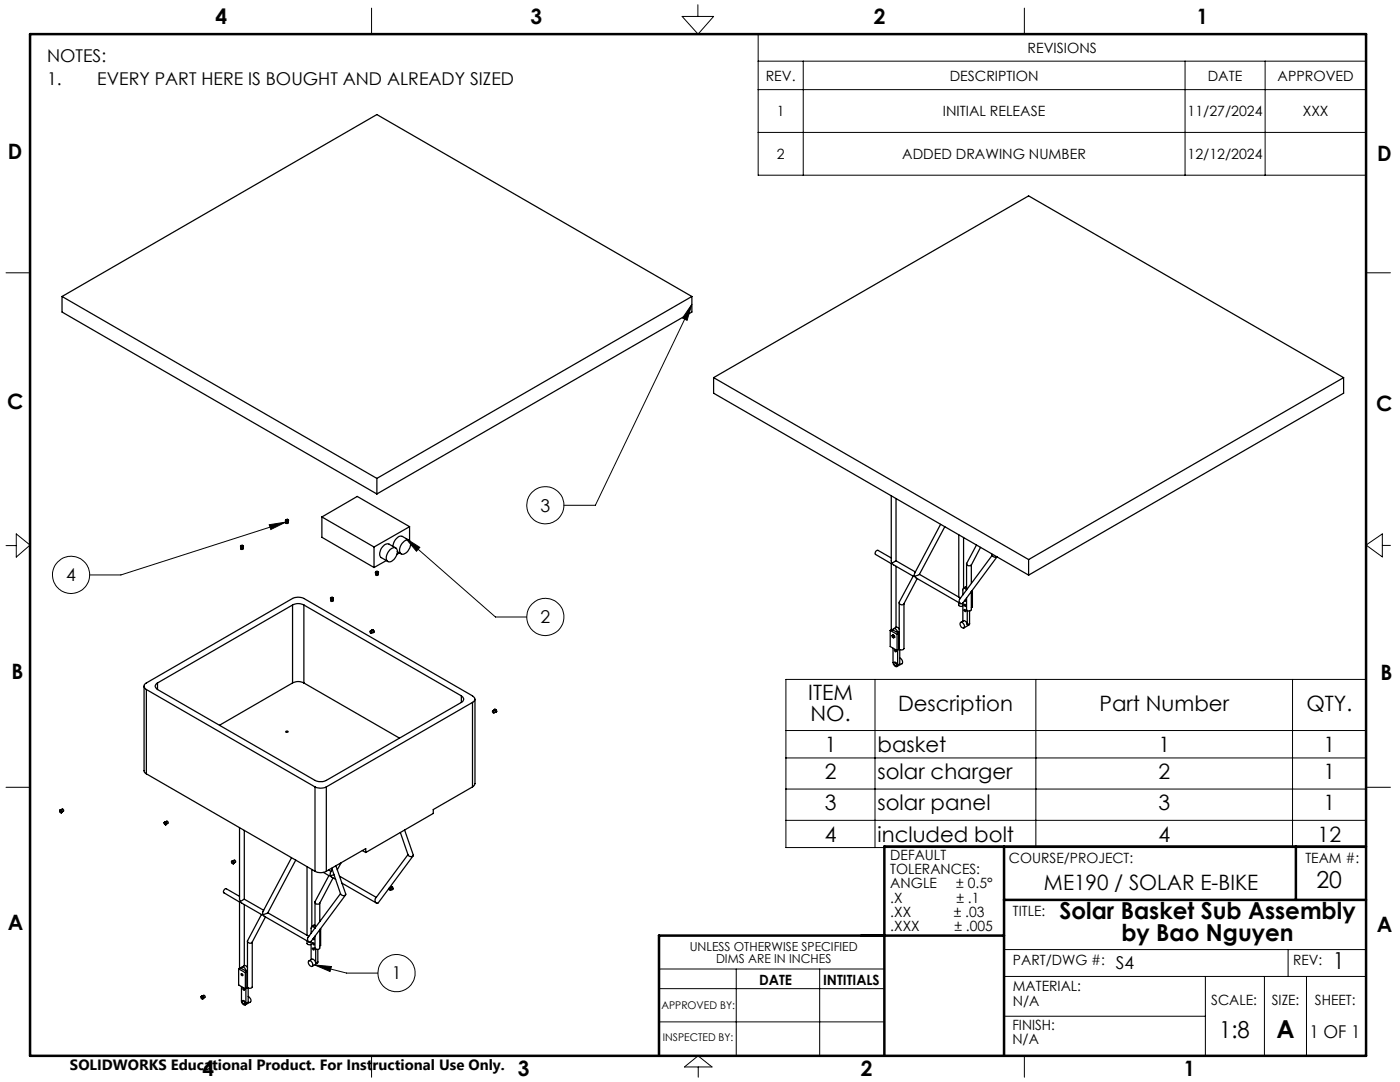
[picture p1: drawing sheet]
<svg xmlns="http://www.w3.org/2000/svg" width="279mm" height="216mm" viewBox="0 0 279 216" stroke-linecap="round" stroke-linejoin="round" font-family="sans-serif">
<g fill="none" stroke="#000" stroke-width=".25">
<path d="M12.4 59.2v3.1l62.8 36.3M12.4 59.2l62.8 36.3M12.4 59.2l62.8-36.3 62.9 36.3M138.1 59.2l-62.9 36.3M138.1 59.2v3.1l-62.9 36.3M142.4 75.4v3.1l62.9 36.3M142.4 75.4l62.9 36.3M142.4 75.4l62.9-36.3 62.8 36.3M268.1 75.4l-62.8 36.3M268.1 75.4v3.1l-62.8 36.3M75.2 95.5v3.1M177.9 98.9v13.1l.1 .4"/>
<path d="M178.8 99.5v12.4M48 109l.3 .1M48.3 109.1v.2M48.5 109.1v.4l-.2 .1-.3-.1v-.3M48.5 109.1h-.2M48.6 108.9l-.1 .3-.2 .1M48.6 108.9h-.6v.3l.3 .1M48.6 108.9l-.1 .2M57 103.9l.2 .1M57 103.9l.2 .2M57.2 104v.1M57.5 103.9v.5l-.1 .1-.4-.1v-.4"/>
<path d="M57.5 103.9l-.3 .1M57.6 103.8l-.2-.2-.4 .1v.2M57.6 103.8l-.1 .1M57.6 103.8l-.1 .3h-.3M64.2 103.2v4l10.4 6M64.2 103.2l10.4 5.9M64.2 103.2l7.1-4.1 10.4 6M66 119.4l.2 .1M66.2 119.5v.2M66.5 119.5v.4l-.2 .1-.3-.1v-.3M66.5 119.5h-.3M66.5 119.3l-.5-.1v.4l.2 .1"/>
<path d="M66.5 119.3v.2M66.5 119.3v.3l-.3 .1M74.6 109.1v4.1M74.9 114.3h.3M74.9 114.3l.3 .2M75 114.4v.4h.1l.4-.1v-.3M75.2 114.3h.3v.1M75.2 114.3v.2M75.5 114.4l-.3 .1M75.5 114.1v.3M75.5 114.1h-.5l-.1 .2M75.5 114.1v.1"/>
<path d="M77.1 111.9l-2.5 1.3M77.9 109.6a.78 .78 0 0 1 1.3 .1 2.07 2.07 0 0 1-1.7 2.4 1.43 1.43 0 0 1 .2-2.2zM79 109.3l-1.4-.7a1.82 1.82 0 0 0-1.8 2.1l.3 .6 1.3 .7M79.3 110.1l.8 .4M79.7 110.3l-.5 .3M80.6 108.1a.77 .77 0 0 1 1.1-.3 .77 .77 0 0 1 .2 1.1 1.75 1.75 0 0 1-1.8 1.6 1.41 1.41 0 0 1 .2-2.1zM81.6 107.8l-1.3-.8a1.79 1.79 0 0 0-1.9 1.8v.2M81.7 105.1l-7.1 4M81.7 105.1v2.8M177.9 111.3l-2.7-1.5a.54 .54 0 0 0-.5 .8l3.2 1.9M177.9 112.5v13.2M178 112.4l.3 .3 3.9 2.3"/>
<path d="M178 112.4l-.1 .1M178.8 111.9l-.8 .5M178.8 113v12.2M178.8 111.9l3.9 2.2M182.2 115h.3M182.2 115l-2.7 5.2a.52 .52 0 0 0 .3 .5 .52 .52 0 0 0 .6-.2l2.7-5.1M182.5 115l.3 .3 8.9 5.1M183.5 114.6l8.2 4.7M187.7 104.6l-5.2 9.8v.6M188.6 105.1l-5.1 9.6-1 .3M191.3 106.7v12.4M192.3 107.2v10.2l.4-.3"/>
<path d="M192.7 119.6v.4l-.2-.2M192.7 117.1h.2M192.7 117.1l-.3 .2M192.7 117.1h.1M192.9 119.3v2.3l.1 .2M192.9 112.5v5.2l-.4-.3h-.3v1.3M193.9 112.7v3.7M194 117.8l.1 .1M194.1 117.9l-.2 .1v3.6a.56 .56 0 0 1-.9 .2M194.1 117.9v3.2l-.2 .1M194.9 108.8l-2 3.6a.52 .52 0 0 0 .4 .5 .52 .52 0 0 0 .6-.2l1.8-3.5M197.9 110.5l.4 .6h.7l-6.9 9.3a.51 .51 0 0 1-.6-.2 .51 .51 0 0 1 0-.6l6.5-8.8"/>
<path d="M205.3 111.7v3.1M28.8 136.9v16.9l.4 .6M29.2 137.6a.69 .69 0 0 1-.5-.7 .69 .69 0 0 1 .5-.6l29.2-16.9a2.67 2.67 0 0 1 2.2 0l33.7 19.5a.69 .69 0 0 1 .5 .6 .69 .69 0 0 1-.5 .7M29.2 137.6l33.7 19.4M29.2 137.6v16.8M31.4 137.6l31.5 18.1a2.67 2.67 0 0 0 2.2 0l27-15.5M31.4 136.3a.69 .69 0 0 0-.4 .6 .69 .69 0 0 0 .4 .7M31.4 136.3v1.3M58.4 120.7a2.37 2.37 0 0 1 2.2 0M58.4 136.3a2.37 2.37 0 0 1 2.2 0M58.4 120.7l-27 15.6M58.4 136.3l-14.6 8.4"/>
<path d="M58.4 120.7v15.6M60.6 120.7l31.5 18.2M60.6 136.3l19.1 11M60.6 120.7v15.6M73.9 125.9l.3-.1 .3 .1v.3l-.4 .2M74.2 125.7h.2M74.2 125.7v.1M74.4 125.7l.1 .3M74.4 126.2h.1M74.5 125.7h-.1M74.5 125.7l.1 .2M74.5 125.7h-.3"/>
<path d="M74.5 126v.2M74.6 125.9l-.1 .1M74.6 125.9l-.1 .3M92.1 138.9a.69 .69 0 0 1 .4 .6 .69 .69 0 0 1-.4 .7M92.1 138.9v1.3M94.8 139.5v16.9l-.5 .6M177.7 125.8l1.3 .8M177.7 125.8v3.2l1.3 .8M178 126.8l.3 .5 .3-.2-.1-.2M178.2 126.8h-.2M178.2 126.8l.2 .1M178.2 125.7a.37 .37 0 0 1 .4-.3 .37 .37 0 0 1 .4 .4l.1 .4"/>
<path d="M178.2 129.4v2.8a.73 .73 0 0 0 .9 .8v-.3M178.2 125.7l-.2-.1-.3 .2M178.2 125.7l.9 .5M178.3 126.7l-.1 .1M178.3 126.7l-.3 .1M178.3 126.7l.2 .2M178.4 126.9v.3M178.5 132.1a.38 .38 0 0 1 .4 .3 .38 .38 0 0 1-.2 .4l-.2-.3zM178.5 126.9h-.1M178.6 129.6l.3 .4a.21 .21 0 0 1-.3 0 .21 .21 0 0 1 0-.4zM178.8 132.2l.2 .3M178.8 125.2h.4l.3 .3"/>
<path d="M178.8 125.2l-.4 .2M179 126.6v3.2M179.1 126.2l.3 .2M179.1 129.8v2.9M179.4 126.4l-.4 .2M179.4 126.4v3.2l-.4 .2M179.5 120.3v9.1a.54 .54 0 0 0 .9 0v-8.9M179.5 126l-.4 .2M179.6 131.3a.79 .79 0 0 1 .4 1.1l-1 .6M179.6 129.6v2.9l-.5 .2M191.3 120.2v.5a.56 .56 0 0 0 .9 .2M191.7 124.2a.69 .69 0 0 1 .6 .4 .69 .69 0 0 1 0 .7 .81 .81 0 0 1-.6-1.1z"/>
<path d="M191.7 124.2l.6-.3a.78 .78 0 0 1 .7 .8M192.2 120.3v3.7M192.4 121.7l.1-.1a.22 .22 0 0 1 .3 .2 .22 .22 0 0 1-.2 .2zM192.5 120.6a.22 .22 0 0 1 .3 .2 .22 .22 0 0 1-.2 .2l-.2-.2zM193 121.8v2.9M193.5 124.4l-.1 .3-1 .6M193.5 121.9v2.5M193.5 124.4l-.5 .3M29.2 154.4l33.7 19.4M57 145.9h.4l.1 .2h-.3zM62.9 157a2.67 2.67 0 0 0 2.2 0M62.9 157v16.8"/>
<path d="M65.1 157v16.8M94.3 140.2l-29.2 16.8M94.3 140.2v16.8M94.3 157l-7.8 4.5v.8l-13.5 7.8M98.3 141.9a.2 .2 0 0 1 .3 .1 .2 .2 0 0 1-.1 .2zM98.3 141.9l.4-.3 .2 .2 .1 .2-.4 .3M98.7 141.6l-.1 .1M98.7 141.6l.2 .1M98.7 141.6h.3M98.8 142.1h.1M98.9 141.7l.1 .3M99 141.6l-.1 .1"/>
<path d="M99 141.6l.1 .3M99 142l-.1 .1M99.1 141.9l-.1 .1M99.1 141.9l-.2 .2M12 161.6l-.1 .2 .3 .4M12 161.6l.2 .1M12 161.6l.3 .1M12.2 161.6l.2-.2 .3 .2v.2l-.3 .2M12.2 161.7l.1 .3M12.3 162l-.1 .2M12.3 161.7h-.1M12.3 161.7l.1 .3"/>
<path d="M12.4 162h-.1M12.4 162l-.2 .2M32.8 164l-.1 .2 .4 .4M32.8 164l.3 .1M32.8 164l.4 .1M33 164l.3-.1a.25 .25 0 0 1 .2 .1 .25 .25 0 0 1 0 .3l-.2 .1M33.1 164.1l.1 .3M33.2 164.4l-.1 .2M33.2 164.1h-.1M33.2 164.1l.1 .3M33.3 164.4h-.1M33.3 164.4l-.2 .2"/>
<path d="M46.3 171.8l-.1 .2 .3 .4M46.3 171.8l.2 .1M46.3 171.8l.3 .1M46.5 171.8l.2-.2 .3 .2v.2l-.3 .2M46.5 171.9l.1 .3M46.6 172.2l-.1 .2M46.6 171.9h-.1M46.6 171.9l.1 .3M46.7 172.2h-.1M46.7 172.2l-.2 .2M47.8 165.2v14.3l.1 .4M47.8 178.9l-2.6-1.6a.54 .54 0 0 0-.5 .9l3.1 1.8"/>
<path d="M47.8 180v13.2M47.9 179.9l.4 .3 3.9 2.3M47.9 179.9l-.1 .1M48.8 179.4l-.9 .5M48.8 165.7v13.7M48.8 179.4l3.8 2.2M58.2 171.2l-5.7 10.7v.6M59 171.6l-5.6 10.5M61.3 172.9v13.8M62.2 173.5v11.4l.5-.3M62.9 173.8a2.37 2.37 0 0 0 2.2 0M64.5 174.1l1.2 .6h.2"/>
<path d="M65.6 173.6l.5 .3M65.7 174.7l-2.8 5.2a.52 .52 0 0 0 .3 .5 .52 .52 0 0 0 .6-.1l2.7-5.1M65.9 174.7l.2 .3 .9 .5M66.3 173.5l-.4 .8v.4M66.6 174.5l-.7 .2M67 172.8l2 5.6a.57 .57 0 0 1-.5 .3 .57 .57 0 0 1-.5-.3l-1.8-5.2M67.8 174.8l7.3 4.3M67.9 178.3l-6.4 8.8a.52 .52 0 0 0-.1 .6 .52 .52 0 0 0 .7 .2l6.9-9.3M68.1 172.2l-.8 1.4M68.2 176.2l6.9 4M72.3 169.7l.7 .4M73 170.1v-.8l-7.9 4.5"/>
<path d="M77.6 177.3l.1-.1a.23 .23 0 0 1 .3 .2 .23 .23 0 0 1-.1 .3zM77.7 177.2l.3-.2 .2 .1 .1 .2-.4 .4M78 177h.4M78 177l-.1 .1M78 177l.2 .1M78.2 177.5h.1M78.2 177.1l.2 .3M78.4 177.4l-.2 .1M78.4 177l-.2 .1M78.4 177l.1 .3M78.5 177.3l-.1 .1M78.5 177.3l-.3 .2"/>
<path d="M80.8 165.6l1.7 5a.57 .57 0 0 1-.5 .3 .57 .57 0 0 1-.5-.3l-1.6-4.5M81.4 170.5l-6.5 8.8a.51 .51 0 0 0 0 .7 .51 .51 0 0 0 .6 .1l6.9-9.3M40.1 198.9v.2l.3 .3 .1-.1M40.2 198.8l-.1 .1M40.4 198.8l.2-.2a.25 .25 0 0 1 .3 .1 .25 .25 0 0 1 0 .3l-.3 .2M40.4 198.7l-.3 .2M40.4 198.7l-.1 .1 .2 .2M40.4 198.7l.2 .2M40.5 199v.3M40.6 198.9l-.1 .4M40.6 198.9l-.1 .1M47.6 193.3l1.4 .8"/>
<path d="M47.6 193.3v3.2l1.4 .8M48.1 194.3a.2 .2 0 0 1 .3 .1 .2 .2 0 0 1-.1 .3zM48.2 193.3v-.2a.53 .53 0 0 1 .6-.1 .53 .53 0 0 1 .3 .6v.1M48.2 196.9v2.8a.69 .69 0 0 0 .8 .8l.1-.3M48.2 193.3l-.3-.2-.3 .2M48.2 193.3l.9 .4M48.4 199.6a.39 .39 0 0 1 .4 .3 .39 .39 0 0 1-.1 .4l-.3-.2zM48.5 197.2h.1a.21 .21 0 0 1 .2 .2 .21 .21 0 0 1-.2 .2zM48.7 199.7l.2 .4M48.8 192.7l.3 .1 .3 .2M48.8 180.5v12.2M48.8 192.7l-.5 .3"/>
<path d="M49 194.1v3.2M49.1 193.7l.2 .2M49.1 197.3v2.9M49.3 193.9v3.2l-.3 .2M49.3 193.9l-.3 .2M49.4 187.8v9.1a.54 .54 0 0 0 .9 0v-8.9M49.4 193.6l-.3 .1M49.5 198.8a.76 .76 0 0 1 .5 1.2l-1.1 .5M49.5 197.1v2.9l-.4 .2M52.2 182.5l-2.8 5.2a.5 .5 0 0 0 .3 .5 .5 .5 0 0 0 .6-.2l2.7-5M52.2 182.5h.3M52.5 182.5l.2 .3 9 5.2"/>
<path d="M53.4 182.1l-.9 .4M53.4 182.1l8.2 4.7M61.3 187.7v.5a.59 .59 0 0 0 .8 .3M61.6 191.7a.66 .66 0 0 1 .7 .4 .66 .66 0 0 1-.1 .8 .81 .81 0 0 1-.6-1.2zM61.7 191.7l.5-.3a.78 .78 0 0 1 .8 .8M62.1 187.8v3.7M62.3 184.8l.1 .1M62.3 184.8v.1M62.4 189.2a.2 .2 0 0 1 .2 .1 .2 .2 0 0 1-.1 .2zM62.4 188.1l.3 .3a.21 .21 0 0 1-.3 0 .21 .21 0 0 1 0-.3zM62.6 187.1l.1 .4-.3-.1M62.7 184.6h.2"/>
<path d="M62.7 184.6l-.4 .2M62.8 185.2a.37 .37 0 0 0-.3-.3 .37 .37 0 0 0-.4 .3v1M62.9 186.8v2.4l.1 .2M62.9 180v5.2M63 189.4v2.8M63.4 191.9l-.1 .3-1 .6M63.4 189.4v2.5M63.4 191.9l-.4 .3M63.8 180.2v3.7M63.9 185.3l.1 .1M64 185.4l-.2 .1v3.7a.59 .59 0 0 1-.8 .2M64 185.4v3.2l-.2 .2"/>
<circle cx="74" cy="126.2" r=".2"/>
</g>
<g fill="none" stroke="#000" stroke-width=".2">
<path d="M74.2 1.6v5.2M136.1 3.3h6.3l-3.1 3.5zM139.3 1v2.3M151.3 6.8h121.3v28.2h-121.3zM151.3 12.2h121.3M151.3 17.9h121.3M160.3 12.2v22.8M204.4 1.6v5.2M236.5 12.2v22.8M252.5 12.2v22.8M151.3 26.4h121.3M1.2 54.4h4.8"/>
<path d="M272.6 54.4h4.9M138.1 60.7l-1 3.2-.9-.4zM138.1 60.7l-19.3 40.1h-6.3M1.2 108.9h2M3.2 106.5l2.8 2.3-2.8 2.4zM53.7 104.7l3.3-.5-3 1.5zM57 104.2l-32.9 10.5h-6.2M81 107.4l2.8 1.8-.7 .8zM81 107.4l17.9 15.7h6.2M272.6 108.8l3.3-2.3v4.6zM275.9 108.8h1.6M156.8 135.6h115.8v33.5h-115.8z"/>
<path d="M174.6 135.6v33.5M206.7 135.6v33.5M258 135.6v33.5M1.2 157.1h4.8M156.8 145.8h115.8M156.8 151.2h115.8M156.8 157.4h115.8M272.6 157.1h4.9M156.8 163.7h115.8M62.8 192.5l3.3 .4-.2 1zM62.8 192.5l6.4 1.7h6.2M131.5 193.4h45"/>
<path d="M131.5 197.3h45M146.9 193.4v17.3M163.6 193.4v17.3M200.4 194.8h72.2M200.4 189.5h72.2M240.6 194.8v15.9M252.3 194.8v15.9M257.1 189.5v5.3M260.7 194.8v15.9M74.2 210.7v4.2M131.5 203.9h45M136.6 212.9l2.7-2.2 2.8 2.2z"/>
<path d="M139.3 212.9v2M200.4 202.8h40.2M204.4 210.7v4.2"/>
<circle cx="14.2" cy="114.7" r="3.7"/>
<circle cx="108.8" cy="100.8" r="3.7"/>
<circle cx="108.8" cy="123.1" r="3.7"/>
<circle cx="79.1" cy="194.2" r="3.7"/>
</g>
<path d="M6 6.8h266.6v203.9h-266.6zM200.4 179.6h72.2M200.4 168.9v41.8M258.6 168.9v10.7M272.6 168.9h-96.1v41.8M200.4 186.7h-68.9v24" fill="none" stroke="#000" stroke-width=".5"/>
<path d="M138.1 60.7l-1 3.2-.9-.4zM81 107.4l2.8 1.8-.7 .8zM62.8 192.5l3.3 .4-.2 1zM53.7 104.7l3.3-.5-3 1.5z" fill="#000"/>
<text font-size="4.9" x="254.7" y="207.1">A</text>
<g font-size="4.7">
<text x="262.7" y="177.2">20</text>
<text x="211.5" y="183.4">Solar Basket Sub Assembly</text>
<text x="223.8" y="187.9">by Bao Nguyen</text>
<text x="266" y="193.4">1</text>
<text x="243.3" y="207.1">1:8</text>
</g>
<g font-size="4.2">
<text x="43" y="4.7">4</text>
<text x="105.9" y="4.7">3</text>
<text x="174.4" y="4.7">2</text>
<text x="238.8" y="4.7">1</text>
<text x="1.6" y="31.7">D</text>
<text x="274.8" y="32">D</text>
<text x="1.4" y="81.6">C</text>
<text x="274.6" y="82">C</text>
<text x="2.3" y="135.4">B</text>
<text x="275.5" y="135.8">B</text>
<text x="161.3" y="139.7">ITEM</text>
<text x="161.8" y="143.8">NO.</text>
<text x="179.2" y="141.8">Description</text>
<text x="219.4" y="141.8">Part Number</text>
<text x="260.7" y="141.8">QTY.</text>
<text x="164.6" y="150">1</text>
<text x="164.6" y="155.5">2</text>
<text x="175.1" y="150">basket</text>
<text x="175.1" y="155.5">solar charger</text>
<text x="231.2" y="150">1</text>
<text x="231.2" y="155.5">2</text>
<text x="264.1" y="150">1</text>
<text x="264.1" y="155.5">1</text>
<text x="164.6" y="161.7">3</text>
<text x="175.1" y="161.7">solar panel</text>
<text x="231.2" y="161.7">3</text>
<text x="264.1" y="161.7">1</text>
<text x="164.6" y="167.9">4</text>
<text x="175.1" y="167.9">included bolt</text>
<text x="231.2" y="167.9">4</text>
<text x="263" y="167.9">12</text>
<text x="208.3" y="177.7">ME190 / SOLAR E-BIKE</text>
<text x="1.5" y="185.6">A</text>
<text x="274.8" y="186">A</text>
<text x="40.4" y="214.8">4</text>
<text x="103.3" y="214.8">3</text>
<text x="171.8" y="214.8">2</text>
<text x="236.3" y="214.8">1</text>
</g>
<g font-size="3.5">
<text x="9.4" y="12.4">NOTES:</text>
<text x="9.4" y="16.9">1.</text>
<text x="19.4" y="16.9">EVERY PART HERE IS BOUGHT AND ALREADY SIZED</text>
<text x="107.9" y="102.1">3</text>
<text x="13.2" y="116">4</text>
<text x="107.9" y="124.4">2</text>
<text x="78.2" y="195.4">1</text>
<text x="222.7" y="193.4">S4</text>
<text x="261.3" y="207.1">1 OF 1</text>
</g>
<text font-size="3" x="14" y="213.5">SOLIDWORKS Educational Product. For Instructional Use Only.</text>
<g font-size="2.8">
<text x="205.1" y="10.5">REVISIONS</text>
<text x="152.8" y="16.1">REV.</text>
<text x="189.5" y="16.1">DESCRIPTION</text>
<text x="241" y="16.1">DATE</text>
<text x="255" y="16.1">APPROVED</text>
<text x="155" y="23.2">1</text>
<text x="188.2" y="23.2">INITIAL RELEASE</text>
<text x="237" y="23.2">11/27/2024</text>
<text x="260" y="23.2">XXX</text>
<text x="155" y="31.7">2</text>
<text x="180.1" y="31.7">ADDED DRAWING NUMBER</text>
<text x="237" y="31.7">12/12/2024</text>
<text x="177.7" y="171.6">DEFAULT</text>
<text x="201.4" y="172.1">COURSE/PROJECT:</text>
<text x="260.5" y="172.1">TEAM #:</text>
<text x="177.7" y="174.4">TOLERANCES:</text>
<text x="177.7" y="177.3">ANGLE</text>
<text x="190.8" y="177.3">± 0.5°</text>
<text x="177.7" y="180.1">.X</text>
<text x="177.7" y="182.9">.XX</text>
<text x="177.7" y="185.7">.XXX</text>
<text x="190.3" y="182.9">± .03</text>
<text x="190.5" y="185.7">± .005</text>
<text x="190.9" y="180.1">± .1</text>
<text x="202.2" y="182.7">TITLE:</text>
<text x="151.5" y="196.5">DATE</text>
<text x="164.3" y="196.5">INTITIALS</text>
<text x="202.2" y="197.8">MATERIAL:</text>
<text x="202.2" y="192.6">PART/DWG #:</text>
<text x="258.1" y="192.6">REV:</text>
<text x="202.2" y="200.7">N/A</text>
<text x="241.7" y="200.6">SCALE:</text>
<text x="253.8" y="200.6">SIZE:</text>
<text x="262.4" y="200.6">SHEET:</text>
<text x="202" y="205.5">FINISH:</text>
<text x="202" y="208.3">N/A</text>
</g>
<g font-size="2.5">
<text x="137.6" y="189.8">UNLESS OTHERWISE SPECIFIED</text>
<text x="142.9" y="192.3">DIMS ARE IN INCHES</text>
</g>
<g font-size="2.1">
<text x="132" y="201.4">APPROVED BY:</text>
<text x="132.3" y="207.6">INSPECTED BY:</text>
</g>
</svg>
